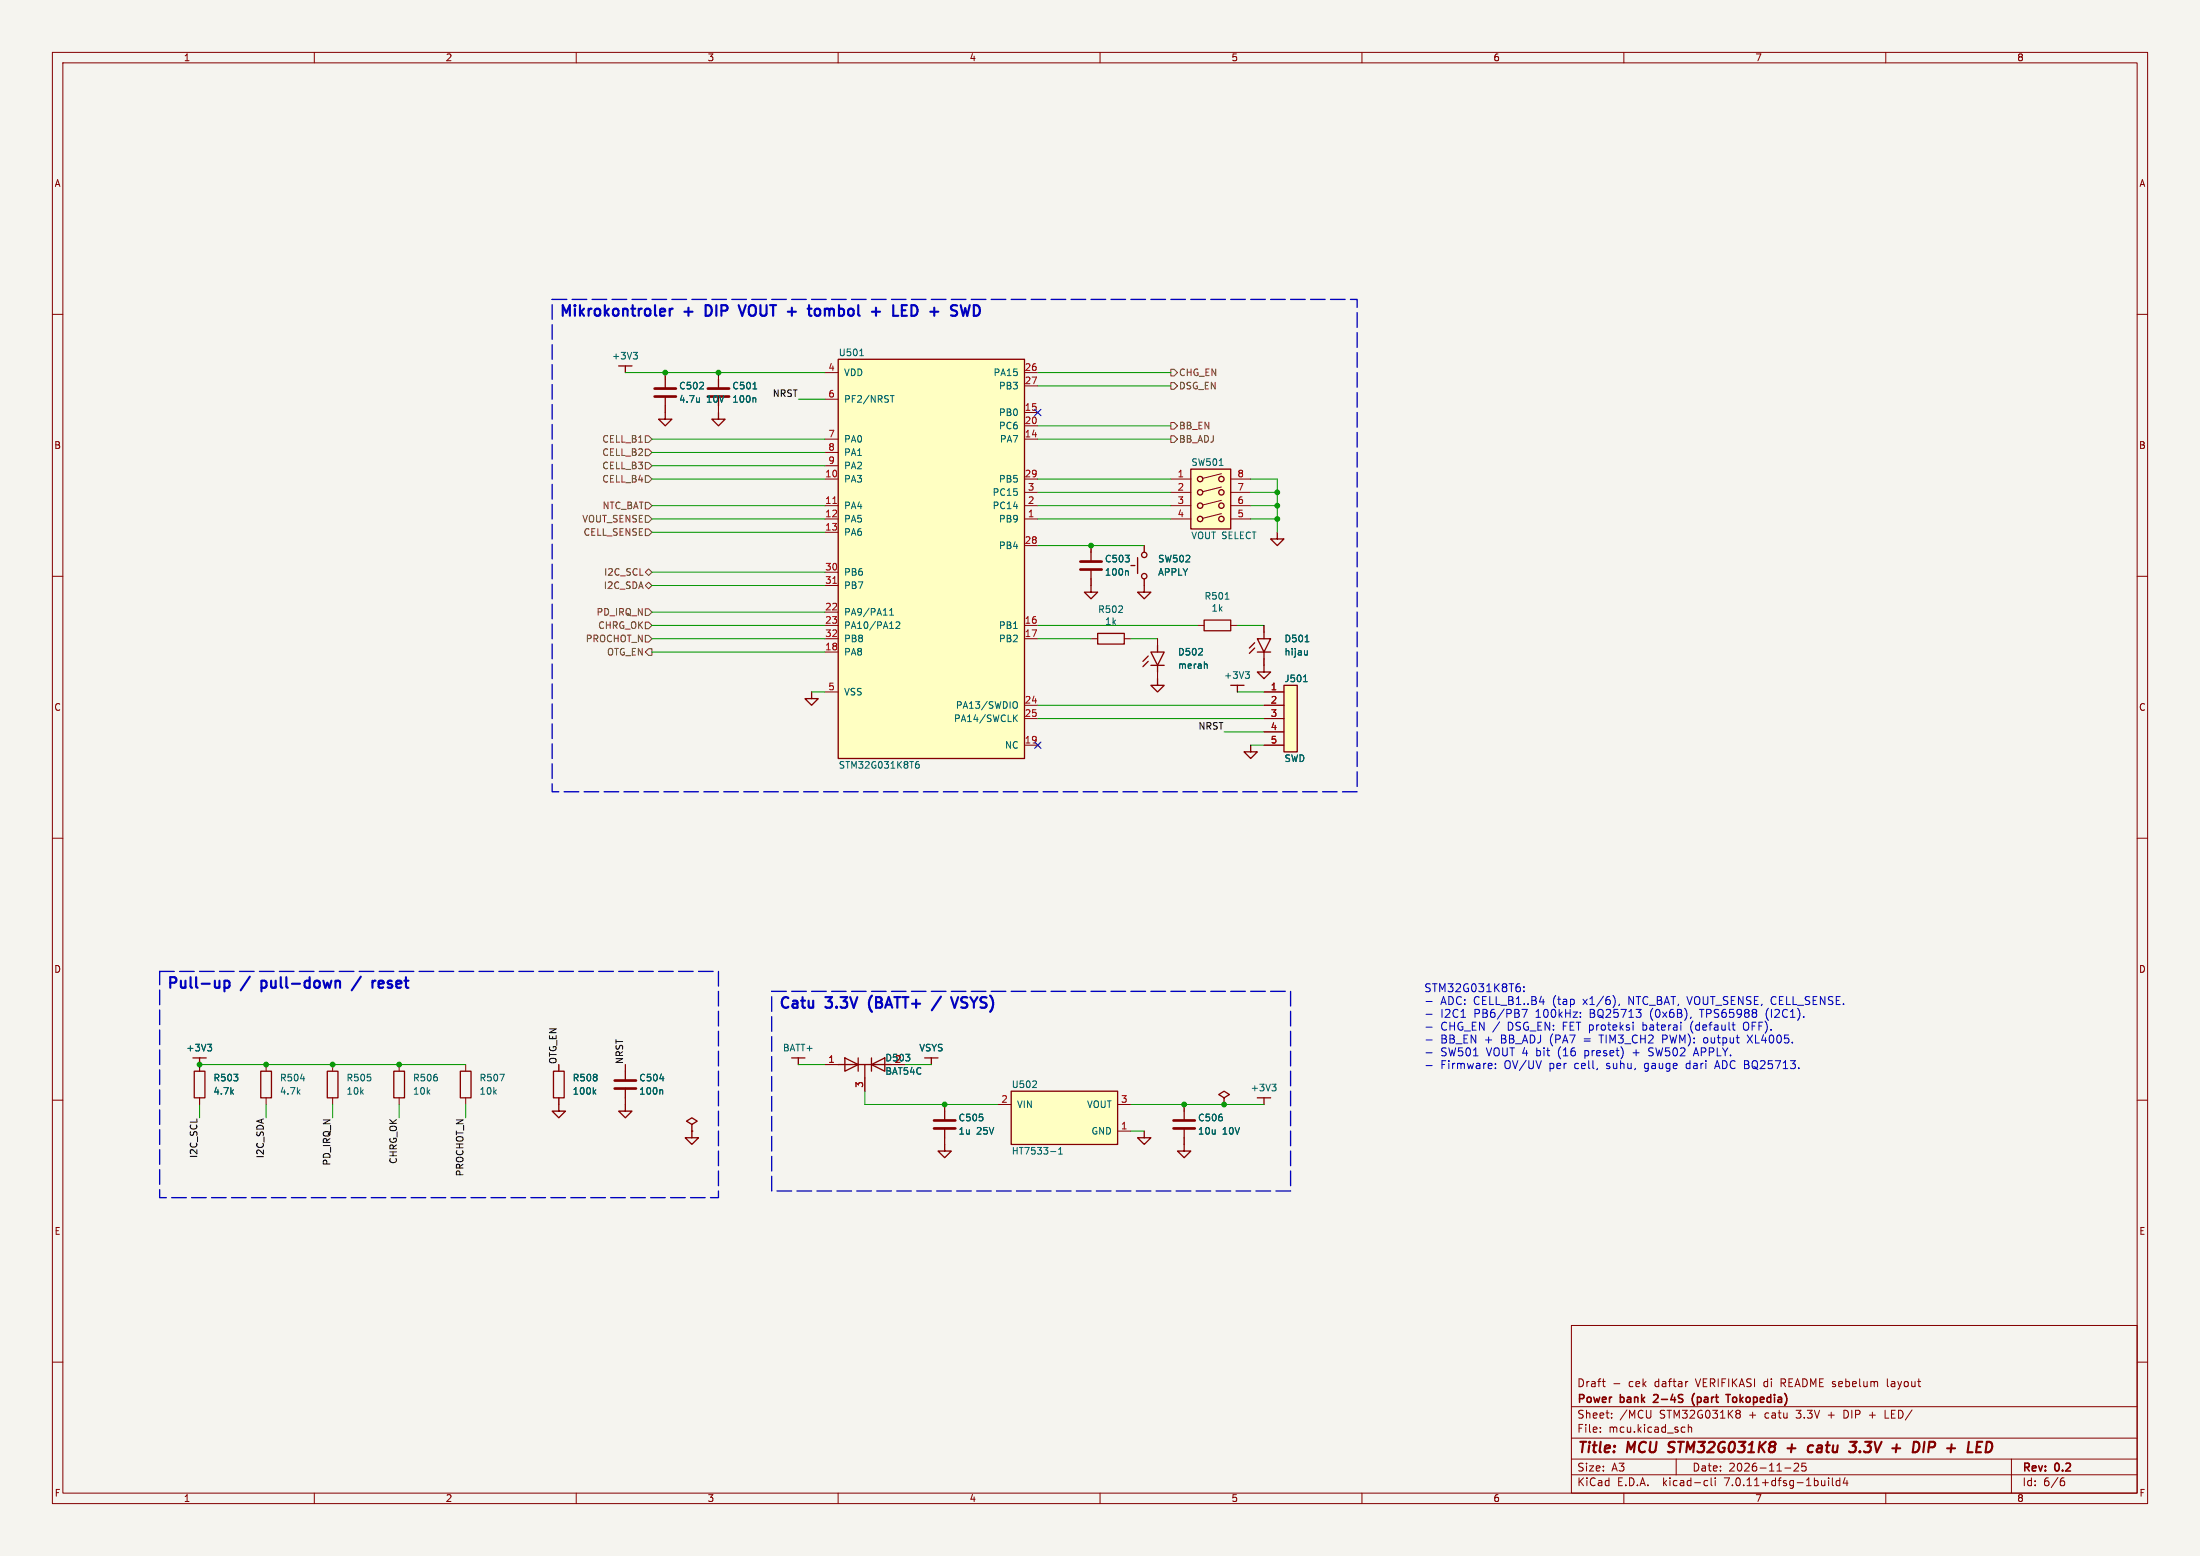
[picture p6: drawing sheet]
<svg xmlns="http://www.w3.org/2000/svg" width="420mm" height="297mm" viewBox="0 0 420 297" stroke-linecap="round" stroke-linejoin="round" font-family="sans-serif">
<path d="M0 0h420v297h-420z" fill="#f5f4ef" stroke="#f5f4ef" stroke-width=".19"/>
<g fill="none" stroke="#840000" stroke-width=".19">
<path d="M10 10h400v277h-400zM12 12h396v273h-396zM60 10v2M110 10v2M160 10v2M210 10v2M260 10v2M310 10v2M360 10v2M10 60h2M408 60h2M127 71.1v1.3"/>
<path d="M127 77.5v1.2M137.2 71.1v1.3M137.2 77.5v1.2M157.5 71.1h2.5M157.5 76.2h2.5M195.6 78.7h2.5M195.6 71.1h2.5M195.6 73.7h2.5M157.5 99.1h2.5M157.5 91.4h2.5M157.5 96.5h2.5M157.5 83.8h2.5"/>
<path d="M157.5 86.4h2.5M157.5 88.9h2.5M195.6 99.1h2.5M195.6 91.4h2.5M195.6 96.5h2.5M195.6 83.8h2.5M195.6 81.3h2.5M195.6 94h2.5M223.5 99.1h3.8M223.5 91.4h3.8M223.5 96.5h3.8M223.5 94h3.8"/>
<path d="M233.2 98l-3.6 .9M233.2 95.5l-3.6 .9M233.2 93l-3.6 .8M233.2 90.4l-3.6 .9M234.9 99.1h3.9M234.9 91.4h3.9M234.9 96.5h3.9M234.9 94h3.9M10 110h2M157.5 101.6h2.5M157.5 119.4h2.5M157.5 116.8h2.5"/>
<path d="M157.5 109.2h2.5M157.5 111.8h2.5M195.6 119.4h2.5M195.6 104.1h2.5M208.3 104.1v1.3M208.3 110.5v1.3M218.4 104.1v1.3M218.4 110.5v1.3M228.6 119.4h1.3M234.9 119.4h1.3M241.3 119.4v1.3M408 110h2"/>
<path d="M157.5 121.9h2.5M157.5 124.5h2.5M157.5 132.1h2.5M195.6 121.9h2.5M195.6 134.6h2.5M195.6 137.2h2.5M208.3 121.9h1.2M214.6 121.9h1.3M221 121.9v1.3M221 128.3v1.2M241.3 134.6h3.8M241.3 137.2h3.8"/>
<path d="M241.3 132.1h3.8M241.3 125.7v1.3M241.3 139.7h3.8M10 160h2M195.6 142.2h2.5M197.7 141.9l.8 .7M198.5 141.9l-.8 .7M241.3 142.2h3.8M408 160h2M10 210h2M38.1 203.2v1.3M38.1 209.6v1.2"/>
<path d="M50.8 203.2v1.3M50.8 209.6v1.2M63.5 203.2v1.3M63.5 209.6v1.2M76.2 203.2v1.3M76.2 209.6v1.2M88.9 203.2v1.3M88.9 209.6v1.2M106.7 203.2v1.3M106.7 209.6v1.2M119.4 203.2v1.3M119.4 209.6v1.2"/>
<path d="M132.1 215.9h.1M157.5 203.2h2.5M165.1 205.7v2.6M180.3 210.8v1.3M180.3 217.2v1.2M190.5 210.8h2.5M213.4 215.9h2.5M213.4 210.8h2.5M226.1 210.8v1.3M226.1 217.2v1.2M233.7 210.8h.1M408 210h2"/>
<path d="M10 260h2M300 253h108v32h-108zM408 260h2M300 278.5h108M300 274.5h108M300 268.5h108M305.5 273.2v.2M305.5 272.5v.1M305.9 263.7h.5M306.2 264.6l.2 .1M307.7 270.5v.2M307.7 269.8v.1"/>
<path d="M308.1 264.1h1.1M315.2 269.2l-.1 1.3M320 278.5v3M321.2 272.4l.5 .1M321.7 273.3l-.5 .1M322.1 263.7h.1M322.3 272.5l.2-.1 .4 .1v.9M322.3 271.9v1.5M331.7 269.8h.2M331.9 269.8l.3 .2v.4l-.3 .3h-.2M332.2 269.3v.2l-.3 .3M342.5 279.4l.6-.1 .2 .1 .1 .3-1 1.1h1"/>
<path d="M344.7 279.3h-.7l-.1 .7 .3-.1h.5l.1 .2-.1 .5-.2 .2-.6-.2M352.4 269.2h-.4v1.5h.4M356.9 270.1h1.1M359.9 269.2v1.5h.7M360.3 263.2v1.3l.2 .2M384 278.5v6.5M60 285v2M110 285v2M160 285v2M210 285v2M260 285v2M300 281.5h108"/>
<path d="M310 285v2M325.6 282.6l.4 .1M326 283.5l-.4 .1M326.7 282.1v1.3l.2 .2M327.4 282.1v.1M327.4 282.6v1M340.7 280.2h1.2M349.1 282.1v.1M349.1 282.6v1M349.8 282.1v1.3l.2 .2M351.2 282.7l-.4-.1-.3 .3 .2 .6h.5M351.2 282.1v1.5"/>
<path d="M352.2 282l-.3 1.1h.9M352.6 282.6v1M360 285v2M393.6 282.7h.3l.3 .2-.1 .5-.5 .2M394 282.1l-.4 .1"/>
</g>
<g fill="none" stroke="#840000" stroke-width=".4">
<path d="M318.4 277.1l.3 .1M318.7 275.4l-.1 .6M341.2 276.4h1.6M342.1 275.7l-.2 1.5M345.4 276h.8M346 277.1l-.6 .1M346.9 276.5l-.1 .4 .1 .2M355.1 277l.1 .1-.2 .1M355.1 277l-.1 .2M366.4 275.7l-.3-.4-.7-.1-.3 2M367.4 275.2l-.3 2M369.3 275.3l-1-.1-.2 2"/>
<path d="M369.3 276.1l-.3 .2h-.8M375.9 275.2l-.3 2h1M378.4 275.2h-.9l-.3 2M379.8 277.1a1.11 1.11 0 0 0 0-1.9h-.5l-.3 2"/>
</g>
<path d="M315.8 266.3h-.1M316.5 266.8l-.9 .9h.9M323.5 266a1.72 1.72 0 0 0 0 2.3M329.5 266.2h.8M329.9 266.2v1.5M330.8 266.8v.7" fill="none" stroke="#840000" stroke-width=".3"/>
<g fill="none" stroke="#840000" stroke-width=".25">
<path d="M118.1 69.9h2.5M119.4 69.9v1.2M127 78.7v1.3h1.3l-1.3 1.3-1.3-1.3h1.3M127 72.4v1.8M127 75.7v1.8M137.2 78.7v1.3h1.2l-1.2 1.3-1.3-1.3h1.3M137.2 72.4v1.8M160 68.6h35.6v76.2h-35.6zM227.3 89.5h7.6v11.5h-7.6zM208.3 111.8v1.2h1.2l-1.2 1.3-1.3-1.3h1.3M208.3 105.4v1.8M208.3 108.7v1.8"/>
<path d="M215.9 108h.8M217.2 106.4v3.1M218.4 111.8v1.2h1.3l-1.3 1.3-1.2-1.3h1.2M229.9 118.4h5v2h-5zM243.8 101.6v1.3h1.3l-1.3 1.2-1.2-1.2h1.2M154.9 132.1v1.3h1.3l-1.3 1.2-1.2-1.2h1.2M209.5 120.9h5.1v2h-5.1zM219.2 125.2l-1 1M219.2 126.2l-1 1M219.7 124.5h2.5l-1.2 2.5zM219.7 127h2.5M221 129.5v1.3h1.2l-1.2 1.3-1.3-1.3h1.3"/>
<path d="M221 123.2v1.3M221 127v1.3M234.9 130.8h2.6M236.2 130.8v1.3M239.5 122.7l-1 1M239.5 123.7l-1 1M240 121.9h2.6l-1.3 2.6zM240 124.5h2.6M241.3 127v1.3h1.3l-1.3 1.2-1.3-1.2h1.3M241.3 120.7v1.2M241.3 124.5v1.2M245.1 130.8h2.5v12.7h-2.5z"/>
<path d="M238.8 142.2v1.3h1.2l-1.2 1.3-1.3-1.3h1.3M36.8 201.9h2.6M37.1 204.5h2v5.1h-2zM38.1 201.9v1.3M49.8 204.5h2v5.1h-2zM62.5 204.5h2v5.1h-2zM75.2 204.5h2v5.1h-2zM87.9 204.5h2v5.1h-2zM105.7 204.5h2v5.1h-2zM106.7 210.8v1.3h1.2l-1.2 1.3-1.3-1.3h1.3M119.4 210.8v1.3h1.2l-1.2 1.3-1.3-1.3h1.3M119.4 204.5v1.8"/>
<path d="M119.4 207.8v1.8M132.1 214.6l1-.6-1-.6-1 .6 1 .6v2.6h1.2l-1.2 1.2-1.3-1.2h1.3M151.1 201.9h2.6M152.4 201.9v1.3M160 203.2h10.2M161.3 201.9l2.5 1.3-2.5 1.3zM163.8 201.9v2.6M165.1 203.2v2.5M166.4 203.2l2.5-1.3v2.6zM166.4 201.9v2.6M176.5 201.9h2.6M177.8 201.9v1.3"/>
<path d="M180.3 218.4v1.3h1.3l-1.3 1.3-1.2-1.3h1.2M180.3 212.1v1.8M180.3 215.4v1.8M193 208.3h20.4v10.1h-20.4zM218.4 215.9v1.3h1.3l-1.3 1.2-1.2-1.2h1.2M226.1 218.4v1.3h1.2l-1.2 1.3-1.3-1.3h1.3M226.1 212.1v1.8M226.1 215.4v1.8M233.7 209.6l1-.7-1-.6-1 .6 1 .7v1.2M240 209.6h2.6M241.3 209.6v1.2"/>
<circle cx="229.1" cy="96.5" r=".51"/>
<circle cx="229.1" cy="91.4" r=".51"/>
<circle cx="229.1" cy="94" r=".51"/>
<circle cx="229.1" cy="99.1" r=".51"/>
<circle cx="233.2" cy="99.1" r=".51"/>
<circle cx="233.2" cy="96.5" r=".51"/>
<circle cx="233.2" cy="94" r=".51"/>
<circle cx="233.2" cy="91.4" r=".51"/>
<circle cx="218.4" cy="110" r=".51"/>
<circle cx="218.4" cy="105.9" r=".51"/>
</g>
<g fill="none" stroke="#006464" stroke-width=".19">
<path d="M120.9 67.3h.8l-.4 .4M121.4 67.7l.3 .3v.3l-.3 .2M133.5 75.9v.9M133.5 76.7h.1M143.7 74.2h.8M144.1 75.9l.2 .2v.7M164.1 67.9h.7M170 75.5h.7M170.3 75.5v1.3M232.8 88.8h.7M169.8 117.4h.8M169.8 116.5l.4-.4v1.3"/>
<path d="M171.1 118.8l.4-.1 .3 .4-.8 .9h.8M215.2 109l.2 .1v.7M233.9 114.4h.7M193.7 133.9a.43 .43 0 0 1 .5 .5v.4a.43 .43 0 0 1-.5 .4M193.7 137l.5 .7M194.2 136.5l-.7 .7M230.3 126.7l.2 .2v.7M237.7 128.2h.8l-.4 .5M238.3 128.7l.2 .2v.3l-.2 .3M248.8 130.1h.8M249.2 122.5h.7M249.6 124.2v.8"/>
<path d="M249.6 124.9l-.4 .1M174.8 146l.5-.2 .2 .3-.1 .5h-.4l-.2-.1M175.4 145.4h-.4l-.2 .3M39.6 199.3h.8l-.4 .5M40.2 199.8l.2 .3v.3l-.2 .2M57.4 205.9h.8M95.4 205h.9l-.6 1.3M113.4 208.4l.3 .5M113.7 208l-.4 .5M126 205.9h.7M126.3 208l.2 .2v.7M197.1 207.6h.8"/>
<path d="M197.8 206.4v.5M200.6 219.8h1M202.1 219.4l.4-.4v1.3M242.8 206.9h.8l-.4 .5M243.4 207.4l.2 .3v.3l-.2 .2M202.1 220.3h.7"/>
</g>
<path d="M125 75.7h4M125 74.2h4M135.1 75.7h4.1M135.1 74.2h4.1M206.3 108.7h4M206.3 107.2h4M117.4 207.8h4M117.4 206.3h4M178.3 215.4h4.1M178.3 213.9h4.1M224 215.4h4.1M224 213.9h4.1" fill="none" stroke="#840000" stroke-width=".51"/>
<g fill="#ffffc2" stroke="#ffffc2" stroke-width=".19">
<path d="M160 68.6h35.6v76.2h-35.6z"/>
<path d="M227.3 89.5h7.6v11.5h-7.6z"/>
<path d="M245.1 130.8h2.5v12.7h-2.5z"/>
<path d="M193 208.3h20.4v10.1h-20.4z"/>
</g>
<path d="M159 96.1h.7M159 111.3h.7" fill="none" stroke="#a90000" stroke-width=".19"/>
<g fill="none" stroke="#725600" stroke-width=".19">
<path d="M223.5 73h.7l.6 .7-.6 .6h-.7zM223.5 70.5h.7l.6 .6-.6 .7h-.7zM123.2 90.8h.6l.7 .6-.7 .7h-.6zM123.2 88.3h.6l.7 .6-.7 .6h-.6zM123.2 85.7h.6l.7 .7-.7 .6h-.6zM123.2 83.2h.6l.7 .6-.7 .7h-.6zM123.2 95.9h.6l.7 .6-.7 .7h-.6zM123.2 98.4h.6l.7 .7-.7 .6h-.6zM223.5 83.2h.7l.6 .6-.6 .7h-.7zM223.5 80.6h.7l.6 .7-.6 .6h-.7zM123.2 101h.6l.7 .6-.7 .6h-.6zM123.2 109.2l.6-.6 .7 .6-.7 .7z"/>
<path d="M123.2 111.8l.6-.7 .7 .7-.7 .6zM123.2 116.2h.6l.7 .6-.7 .7h-.6zM123.2 118.7h.6l.7 .7-.7 .6h-.6zM123.2 121.3h.6l.7 .6-.7 .7h-.6zM123.8 123.8h.7v1.3h-.7l-.6-.6z"/>
</g>
<g fill="none" stroke="#0000c2" stroke-width=".41">
<path d="M109.8 58.2l-.1 .1 .1 .1M109.8 58.2l.1 .1-.1 .1M109.8 58.2v.2M110.7 58.2v2.1M115.5 58.2v2.1M120.8 58.2v1.8M125 58.2v1.8M127.8 58.9v1.4M128.4 58.9l-.4 .1-.2 .3M131.4 58.7v1.6M135.7 58.5l-.5-.3h-.5v2.1h.5M136.8 58.2v2.1"/>
<path d="M138.8 58.4l-.3-.2h-.8v2.1M141 58.2l.7 2.1 .7-2.1M143 58.5a.69 .69 0 0 1 1.2 0M145.2 58.2v1.7M146.3 58.2v1.7M147 58.2h1.2M147.6 58.2v2.1M150.4 59.5h1.5M154.2 58.9h.7M154.5 58.2v1.8M155.6 59.1a.55 .55 0 0 1 .6-.2 .55 .55 0 0 1 .4 .4v.6a.55 .55 0 0 1-.5 .4 .55 .55 0 0 1-.6-.4zM160.2 58.2v2.1"/>
<path d="M163.8 58.2v1.8M166.5 59.5h1.5M170.5 58.2v2.1M173.1 58.2h-.9v2.1h.9M175 58.5l-.5-.3h-.5v2.1l.8-.1M181.9 59.2l.6 .2M182.7 58.3l-.8-.1-.3 .2M183.4 58.2l.5 2.1 .4-1.5 .3 1.5 .5-2.1M185.9 58.2a1.07 1.07 0 0 1 1.2 .7 1.07 1.07 0 0 1-.4 1.3l-.8 .1zM107.4 60.3v-2.1l.7 1.5 .7-1.5v2.1M182.5 60.2l-.7 .1M33.6 186.7l-.3-.2h-.8v2"/>
<path d="M36.4 186.5v1.8M37.4 186.5v1.8M42.9 187.2v2M42.9 187.3l.5-.1 .4 .4v.6l-.2 .3h-.2h-.5M47.7 186.4l-1.7 2.6M49.9 187.2v2M49.9 188.5h.2M50.1 187.2l-.2 .1M53.6 186.5v1.8M54.7 186.5v1.8M59.1 186.5v2M68.9 186.4l-1.8 2.6"/>
<path d="M71.1 187.2v1.3M71.7 187.2l-.4 .1-.2 .3M72.9 187.2h-.3l-.3 .3 .1 1h.5M73.2 187.7l-.9 .2M77.5 186.5v1.8M150.5 190.5a.7 .7 0 0 0-1.1 .1M153.2 190.3v1.8M157.6 190.3h1.2l-.7 .8M160.5 190.3h1.2l-.7 .8M162.3 190.3l.7 2.1 .7-2.1M166.5 190l-.4 .6M168.2 190.5l-.3-.2h-.7v2.1"/>
<path d="M169 192.4l.7-2.1 .6 2.1M170.7 190.3h1.2M171.3 190.3v2.1M172.3 190.3h1.1M172.9 190.3v2.1M179.6 190.2l-1.7 2.6M181.6 190.3l.6 2.1 .7-2.1M184.7 190.4l-.8-.1-.3 .2M185.2 190.3l.7 1.1 .7-1.1M188.3 190.4l-.7-.1-.3 .2M189 190l.4 .6"/>
</g>
<g fill="none" stroke="#0000c2" stroke-width=".19">
<path d="M272.2 191.2h1.2M272.2 193.6h1.2M272.2 196.1h1.2M272.2 198.5h1.2M278.9 194.2h.9M289.8 187.8h.3M290 188.4l.3 .2v.4l-.3 .3M290.9 189.1v.2M290.9 188.4v.1M291.6 192.7l-.7 1.5M301.7 194v.2M301.7 193.2v.2"/>
<path d="M308.3 190.7v1M309.2 191.7l-.2 .3M311.8 195.6v1M317.4 197.6v1.5M317.4 198.4h.6M322.8 194.1v.2M322.8 195.6v1M325.4 198.1l-.2 .7 .3 .3M330.7 195.6h.5M331.1 196.6h.1M332.9 195.3a1.17 1.17 0 0 0 .1 1.3M333.5 197.6l1.1 1.5"/>
<path d="M334.6 197.6l-1.1 1.5M337.2 193.1v1M272.2 201h1.2M272.2 203.4h1.2M285.5 203.8v.2M285.5 203v.2M314.7 201.5h.2M314.7 200.4l.3 .3M322 203.1v.7M323.4 201.1h.7M323.8 200l-.5 1.5M327.5 203.5h.7"/>
<path d="M327.8 202.5l-.5 1.5"/>
</g>
<path d="M105.4 57.2h153.7v93.9h-153.7v-93.9M30.5 185.4h106.7v43.2h-106.7v-43.2M147.3 189.2h99.1v38.1h-99.1v-38.1" fill="none" stroke="#0000c2" stroke-width=".25" stroke-dasharray="2.8 1"/>
<g fill="none" stroke="#009600" stroke-width=".19">
<path d="M119.4 71.1h38.1M152.4 76.2h5.1M198.1 71.1h25.4M198.1 73.7h25.4M124.5 99.1h33M124.5 96.5h33M124.5 91.4h33M124.5 88.9h33M124.5 86.4h33M124.5 83.8h33M198.1 94h25.4M198.1 99.1h25.4"/>
<path d="M198.1 96.5h25.4M198.1 91.4h25.4M198.1 83.8h25.4M198.1 81.3h25.4M238.8 94h5M238.8 99.1h5M238.8 96.5h5M238.8 91.4h5v10.2M124.5 119.4h33M124.5 101.6h33M124.5 116.8h33M124.5 111.8h33"/>
<path d="M124.5 109.2h33M198.1 119.4h30.5M198.1 104.1h20.3M236.2 119.4h5.1M124.5 121.9h33M124.5 124.5h33M154.9 132.1h2.6M198.1 121.9h10.2M198.1 137.2h43.2M198.1 134.6h43.2M215.9 121.9h5.1M233.7 139.7h7.6"/>
<path d="M236.2 132.1h5.1M238.8 142.2h2.5M38.1 203.2h50.8M38.1 210.8v2.6M50.8 210.8v2.6M63.5 210.8v2.6M76.2 210.8v2.6M88.9 210.8v2.6M152.4 203.2h5.1M165.1 208.3v2.5h25.4M172.7 203.2h5.1M215.9 210.8h25.4"/>
<path d="M215.9 215.9h2.5"/>
</g>
<path d="M197.5 78.1l1.2 1.2M198.7 78.1l-1.2 1.2M197.5 141.6l1.2 1.2M198.7 141.6l-1.2 1.2" fill="none" stroke="#000084" stroke-width=".19"/>
<g fill="#009600" stroke="#009600" stroke-width=".19">
<circle cx="180.3" cy="210.8" r=".46"/>
<circle cx="226.1" cy="210.8" r=".46"/>
<circle cx="233.7" cy="210.8" r=".46"/>
<circle cx="38.1" cy="203.2" r=".46"/>
<circle cx="50.8" cy="203.2" r=".46"/>
<circle cx="63.5" cy="203.2" r=".46"/>
<circle cx="76.2" cy="203.2" r=".46"/>
<circle cx="127" cy="71.1" r=".46"/>
<circle cx="137.2" cy="71.1" r=".46"/>
<circle cx="208.3" cy="104.1" r=".46"/>
<circle cx="243.8" cy="94" r=".46"/>
<circle cx="243.8" cy="99.1" r=".46"/>
<circle cx="243.8" cy="96.5" r=".46"/>
</g>
<g font-size="2.8" fill="#0000c2">
<text x="106.7" y="61.4">Mikrokontroler</text>
<text x="130.7" y="61.4">+</text>
<text x="135.6" y="61.4">DIP</text>
<text x="143" y="61.4">VOUT</text>
<text x="152.9" y="61.4">+</text>
<text x="157.8" y="61.4">tombol</text>
<text x="170.6" y="61.4">+</text>
<text x="175.5" y="61.4">LED</text>
<text x="183.3" y="61.4">+</text>
<text x="31.7" y="189.7">Pull-up</text>
<text x="50.8" y="189.7">pull-down</text>
<text x="73.6" y="189.7">reset</text>
<text x="148.6" y="193.5">Catu</text>
<text x="157.8" y="193.5">3.3V</text>
<text x="166.8" y="193.5">(BATT+</text>
<text x="184.4" y="193.5">VSYS)</text>
</g>
<g font-size="2.8" fill="#840000">
<text x="301" y="277.9">Title:</text>
<text x="310.6" y="277.9">MCU</text>
<text x="319.4" y="277.9">STM32G031K8</text>
<text x="342.8" y="277.9">+</text>
<text x="347.6" y="277.9">catu</text>
<text x="356.4" y="277.9">3.3V</text>
<text x="365.2" y="277.9">+</text>
<text x="370" y="277.9">DIP</text>
<text x="377.3" y="277.9">+</text>
</g>
<g font-size="2.1" fill="#0000c2">
<text x="271.8" y="189.7">STM32G031K8T6:</text>
<text x="275" y="192.1">ADC: CELL_B1..B4</text>
<text x="275" y="194.6">I2C1</text>
<text x="275" y="197">CHG_EN /</text>
<text x="281.4" y="194.6">PB6/PB7</text>
<text x="287.9" y="197">DSG_EN: FET proteksi</text>
<text x="293.3" y="194.6">100kHz:</text>
<text x="296.6" y="192.1">(tap</text>
<text x="302.5" y="192.1">x1/6),</text>
<text x="303.7" y="194.6">BQ25713</text>
<text x="311.3" y="192.1">NTC_BAT, VOUT_SENSE, CELL_SENSE.</text>
<text x="314.1" y="197">baterai</text>
<text x="315.4" y="194.6">(0x6B),</text>
<text x="323.4" y="197">(default</text>
<text x="325.1" y="194.6">TPS65988</text>
<text x="333.7" y="197">OFF).</text>
<text x="337.8" y="194.6">(I2C1).</text>
<text x="275" y="199.5">BB_EN</text>
<text x="275" y="201.9">SW501</text>
<text x="283.5" y="199.5">+</text>
<text x="283.8" y="201.9">VOUT 4</text>
<text x="286.6" y="199.5">BB_ADJ</text>
<text x="293.5" y="201.9">bit</text>
<text x="296.1" y="199.5">(PA7</text>
<text x="297.8" y="201.9">(16</text>
<text x="302.7" y="199.5">=</text>
<text x="303" y="201.9">preset)</text>
<text x="305.9" y="199.5">TIM3_CH2</text>
<text x="312.4" y="201.9">+</text>
<text x="315.6" y="201.9">SW502</text>
<text x="318" y="199.5">PWM):</text>
<text x="324.4" y="201.9">APPLY.</text>
<text x="326.1" y="199.5">output</text>
<text x="334.6" y="199.5">XL4005.</text>
<text x="275" y="204.4">Firmware:</text>
<text x="287.2" y="204.4">OV/UV</text>
<text x="295.9" y="204.4">per</text>
<text x="300.8" y="204.4">cell,</text>
<text x="307.1" y="204.4">suhu,</text>
<text x="314.5" y="204.4">gauge</text>
<text x="322.6" y="204.4">dari</text>
<text x="328.3" y="204.4">ADC BQ25713.</text>
</g>
<g font-size="2.1" fill="#840000">
<text x="301" y="268.2">Power</text>
<text x="301" y="265">Draft</text>
<text x="309.4" y="268.2">bank</text>
<text x="310.9" y="265">cek</text>
<text x="316" y="265">daftar</text>
<text x="316.4" y="268.2">2-4S</text>
<text x="324" y="265">VERIFIKASI</text>
<text x="324.3" y="268.2">(part</text>
<text x="331.5" y="268.2">Tokopedia)</text>
<text x="337.1" y="265">di</text>
<text x="340.5" y="265">README sebelum</text>
<text x="361.1" y="265">layout</text>
<text x="301" y="273.7">File:</text>
<text x="301" y="271">Sheet:</text>
<text x="307.1" y="273.7">mcu.kicad_sch</text>
<text x="309.2" y="271">/MCU</text>
<text x="316.9" y="271">STM32G031K8</text>
<text x="334" y="271">+</text>
<text x="337.2" y="271">catu</text>
<text x="343.3" y="271">3.3V</text>
<text x="349.5" y="271">+</text>
<text x="352.7" y="271">DIP</text>
<text x="357.7" y="271">+</text>
<text x="360.8" y="271">LED/</text>
<text x="301" y="281.1">Size:</text>
<text x="307.6" y="281.1">A3</text>
<text x="323" y="281.1">Date:</text>
<text x="330" y="281.1">2026-11-25</text>
<text x="386" y="281.3">Rev:</text>
<text x="392.4" y="281.3">0.2</text>
<text x="301" y="283.9">KiCad</text>
<text x="308.7" y="283.9">E.D.A.</text>
<text x="317.6" y="283.9">kicad-cli</text>
<text x="329.5" y="283.9">7.0.11+dfsg-1build4</text>
<text x="386" y="283.9">Id:</text>
<text x="390.1" y="283.9">6/6</text>
</g>
<g font-size="1.8" fill="#840000">
<text x="35" y="11.9">1</text>
<text x="85" y="11.9">2</text>
<text x="135" y="11.9">3</text>
<text x="185" y="11.9">4</text>
<text x="235" y="11.9">5</text>
<text x="285" y="11.9">6</text>
<text x="335" y="11.9">7</text>
<text x="385" y="11.9">8</text>
<text x="10.3" y="35.9">A</text>
<text x="408.3" y="35.9">A</text>
<text x="10.3" y="85.9">B</text>
<text x="408.2" y="85.9">B</text>
<text x="10.3" y="135.9">C</text>
<text x="408.2" y="135.9">C</text>
<text x="10.3" y="185.9">D</text>
<text x="408.2" y="185.9">D</text>
<text x="168.9" y="202.8">D503</text>
<text x="10.3" y="235.9">E</text>
<text x="408.3" y="235.9">E</text>
<text x="10.3" y="285.9">F</text>
<text x="35" y="286.9">1</text>
<text x="85" y="286.9">2</text>
<text x="135" y="286.9">3</text>
<text x="185" y="286.9">4</text>
<text x="235" y="286.9">5</text>
<text x="285" y="286.9">6</text>
<text x="335" y="286.9">7</text>
<text x="385" y="286.9">8</text>
<text x="408.3" y="285.9">F</text>
</g>
<g font-size="1.8" fill="#006464">
<text x="116.7" y="68.8">+3V3</text>
<text x="160" y="68.2">U501</text>
<text x="161" y="72">VDD</text>
<text x="189.6" y="72">PA15</text>
<text x="129.5" y="74.5">C502</text>
<text x="129.5" y="77.1">4.7u</text>
<text x="134.9" y="77.1">10V</text>
<text x="139.7" y="74.5">C501</text>
<text x="139.7" y="77.1">100n</text>
<text x="161" y="77.1">PF2/NRST</text>
<text x="190.6" y="74.5">PB3</text>
<text x="190.6" y="79.6">PB0</text>
<text x="190.6" y="82.1">PC6</text>
<text x="161" y="84.7">PA0</text>
<text x="161" y="87.2">PA1</text>
<text x="161" y="89.8">PA2</text>
<text x="190.8" y="84.7">PA7</text>
<text x="227.3" y="89.1">SW501</text>
<text x="161" y="92.3">PA3</text>
<text x="189.4" y="94.8">PC15</text>
<text x="190.6" y="92.3">PB5</text>
<text x="161" y="97.4">PA4</text>
<text x="161" y="99.9">PA5</text>
<text x="189.4" y="97.4">PC14</text>
<text x="190.6" y="99.9">PB9</text>
<text x="161" y="102.5">PA6</text>
<text x="190.6" y="105">PB4</text>
<text x="210.8" y="107.5">C503</text>
<text x="221" y="107.5">SW502</text>
<text x="227.3" y="103.1">VOUT SELECT</text>
<text x="161" y="110.1">PB6</text>
<text x="161" y="112.6">PB7</text>
<text x="210.8" y="110.1">100n</text>
<text x="221" y="110.1">APPLY</text>
<text x="161" y="117.7">PA9/PA11</text>
<text x="209.5" y="117.2">R502</text>
<text x="210.9" y="119.5">1k</text>
<text x="229.9" y="114.7">R501</text>
<text x="231.2" y="116.9">1k</text>
<text x="161" y="125.3">PA8</text>
<text x="161" y="120.2">PA10/PA12</text>
<text x="161" y="122.8">PB8</text>
<text x="190.6" y="120.2">PB1</text>
<text x="190.6" y="122.8">PB2</text>
<text x="224.8" y="125.3">D502</text>
<text x="245.1" y="122.8">D501</text>
<text x="245.1" y="125.3">hijau</text>
<text x="224.8" y="127.9">merah</text>
<text x="233.6" y="129.8">+3V3</text>
<text x="245.1" y="130.4">J501</text>
<text x="161" y="132.9">VSS</text>
<text x="182.4" y="135.5">PA13/SWDIO</text>
<text x="182" y="138">PA14/SWCLK</text>
<text x="191.8" y="143.1">NC</text>
<text x="160" y="146.9">STM32G031K8T6</text>
<text x="245.1" y="145.6">SWD</text>
<text x="35.5" y="200.9">+3V3</text>
<text x="149.4" y="200.9">BATT+</text>
<text x="175.4" y="200.9">VSYS</text>
<text x="40.6" y="206.6">R503</text>
<text x="40.6" y="209.1">4.7k</text>
<text x="53.3" y="206.6">R504</text>
<text x="53.3" y="209.1">4.7k</text>
<text x="66" y="206.6">R505</text>
<text x="66" y="209.1">10k</text>
<text x="78.7" y="206.6">R506</text>
<text x="78.7" y="209.1">10k</text>
<text x="91.4" y="206.6">R507</text>
<text x="91.4" y="209.1">10k</text>
<text x="109.2" y="206.6">R508</text>
<text x="109.2" y="209.1">100k</text>
<text x="121.9" y="206.6">C504</text>
<text x="121.9" y="209.1">100n</text>
<text x="168.9" y="205.3">BAT54C</text>
<text x="193" y="207.9">U502</text>
<text x="238.7" y="208.5">+3V3</text>
<text x="182.9" y="214.2">C505</text>
<text x="194.1" y="211.7">VIN</text>
<text x="207.4" y="211.7">VOUT</text>
<text x="228.6" y="214.2">C506</text>
<text x="182.9" y="216.8">1u</text>
<text x="186.4" y="216.8">25V</text>
<text x="193" y="220.6">HT7533-1</text>
<text x="208.3" y="216.8">GND</text>
<text x="228.6" y="216.8">10u</text>
<text x="233.3" y="216.8">10V</text>
</g>
<g font-size="1.8" fill="#a90000">
<text x="158" y="70.9">4</text>
<text x="195.5" y="70.9">26</text>
<text x="158" y="75.9">6</text>
<text x="195.5" y="73.4">27</text>
<text x="158" y="83.6">7</text>
<text x="195.5" y="83.6">14</text>
<text x="195.5" y="78.5">15</text>
<text x="195.5" y="81">20</text>
<text x="158" y="86.1">8</text>
<text x="158" y="88.6">9</text>
<text x="157.4" y="91.2">10</text>
<text x="195.5" y="91.2">29</text>
<text x="196.1" y="93.7">3</text>
<text x="224.7" y="91.2">1</text>
<text x="224.7" y="93.7">2</text>
<text x="236.1" y="93.7">7</text>
<text x="236.1" y="91.2">8</text>
<text x="157.4" y="96.3">11</text>
<text x="157.4" y="98.8">12</text>
<text x="157.4" y="101.3">13</text>
<text x="196.1" y="98.8">1</text>
<text x="196.1" y="96.3">2</text>
<text x="224.7" y="96.3">3</text>
<text x="224.7" y="98.8">4</text>
<text x="236.1" y="98.8">5</text>
<text x="236.1" y="96.3">6</text>
<text x="195.5" y="103.9">28</text>
<text x="157.4" y="109">30</text>
<text x="157.4" y="111.5">31</text>
<text x="157.4" y="116.6">22</text>
<text x="157.4" y="119.1">23</text>
<text x="195.5" y="119.1">16</text>
<text x="157.4" y="124.2">18</text>
<text x="157.4" y="121.7">32</text>
<text x="195.5" y="121.7">17</text>
<text x="158" y="131.8">5</text>
<text x="242.5" y="131.8">1</text>
<text x="195.5" y="134.4">24</text>
<text x="195.5" y="136.9">25</text>
<text x="242.5" y="134.4">2</text>
<text x="242.5" y="136.9">3</text>
<text x="195.5" y="142">19</text>
<text x="242.5" y="139.4">4</text>
<text x="242.5" y="142">5</text>
<text x="158" y="202.9">1</text>
<text x="170.7" y="202.9">2</text>
<text x="164.8" y="207.7" transform="rotate(-90 164.8 207.7)">3</text>
<text x="191.1" y="210.6">2</text>
<text x="213.9" y="215.6">1</text>
<text x="213.9" y="210.6">3</text>
</g>
<g font-size="1.8" fill="#725600">
<text x="225" y="72">CHG_EN</text>
<text x="225" y="74.5">DSG_EN</text>
<text x="225" y="82.1">BB_EN</text>
<text x="114.9" y="89.8">CELL_B3</text>
<text x="114.9" y="87.2">CELL_B2</text>
<text x="114.9" y="84.7">CELL_B1</text>
<text x="225" y="84.7">BB_ADJ</text>
<text x="114.9" y="92.3">CELL_B4</text>
<text x="111.1" y="99.9">VOUT_SENSE</text>
<text x="114.9" y="97.4">NTC_BAT</text>
<text x="111.3" y="102.5">CELL_SENSE</text>
<text x="115.2" y="112.6">I2C_SDA</text>
<text x="115.2" y="110.1">I2C_SCL</text>
<text x="113.8" y="117.7">PD_IRQ_N</text>
<text x="111.7" y="122.8">PROCHOT_N</text>
<text x="114.1" y="120.2">CHRG_OK</text>
<text x="115.8" y="125.3">OTG_EN</text>
</g>
<g font-size="1.8" fill="#0f0f0f">
<text x="147.4" y="75.9">NRST</text>
<text x="228.7" y="139.4">NRST</text>
<text x="106.3" y="203.2" transform="rotate(-90 106.3 203.2)">OTG_EN</text>
<text x="119" y="203.2" transform="rotate(-90 119 203.2)">NRST</text>
<text x="37.8" y="221.1" transform="rotate(-90 37.8 221.1)">I2C_SCL</text>
<text x="50.5" y="221.2" transform="rotate(-90 50.5 221.2)">I2C_SDA</text>
<text x="63.2" y="222.6" transform="rotate(-90 63.2 222.6)">PD_IRQ_N</text>
<text x="75.9" y="222.3" transform="rotate(-90 75.9 222.3)">CHRG_OK</text>
<text x="88.6" y="224.6" transform="rotate(-90 88.6 224.6)">PROCHOT_N</text>
</g>
</svg>
